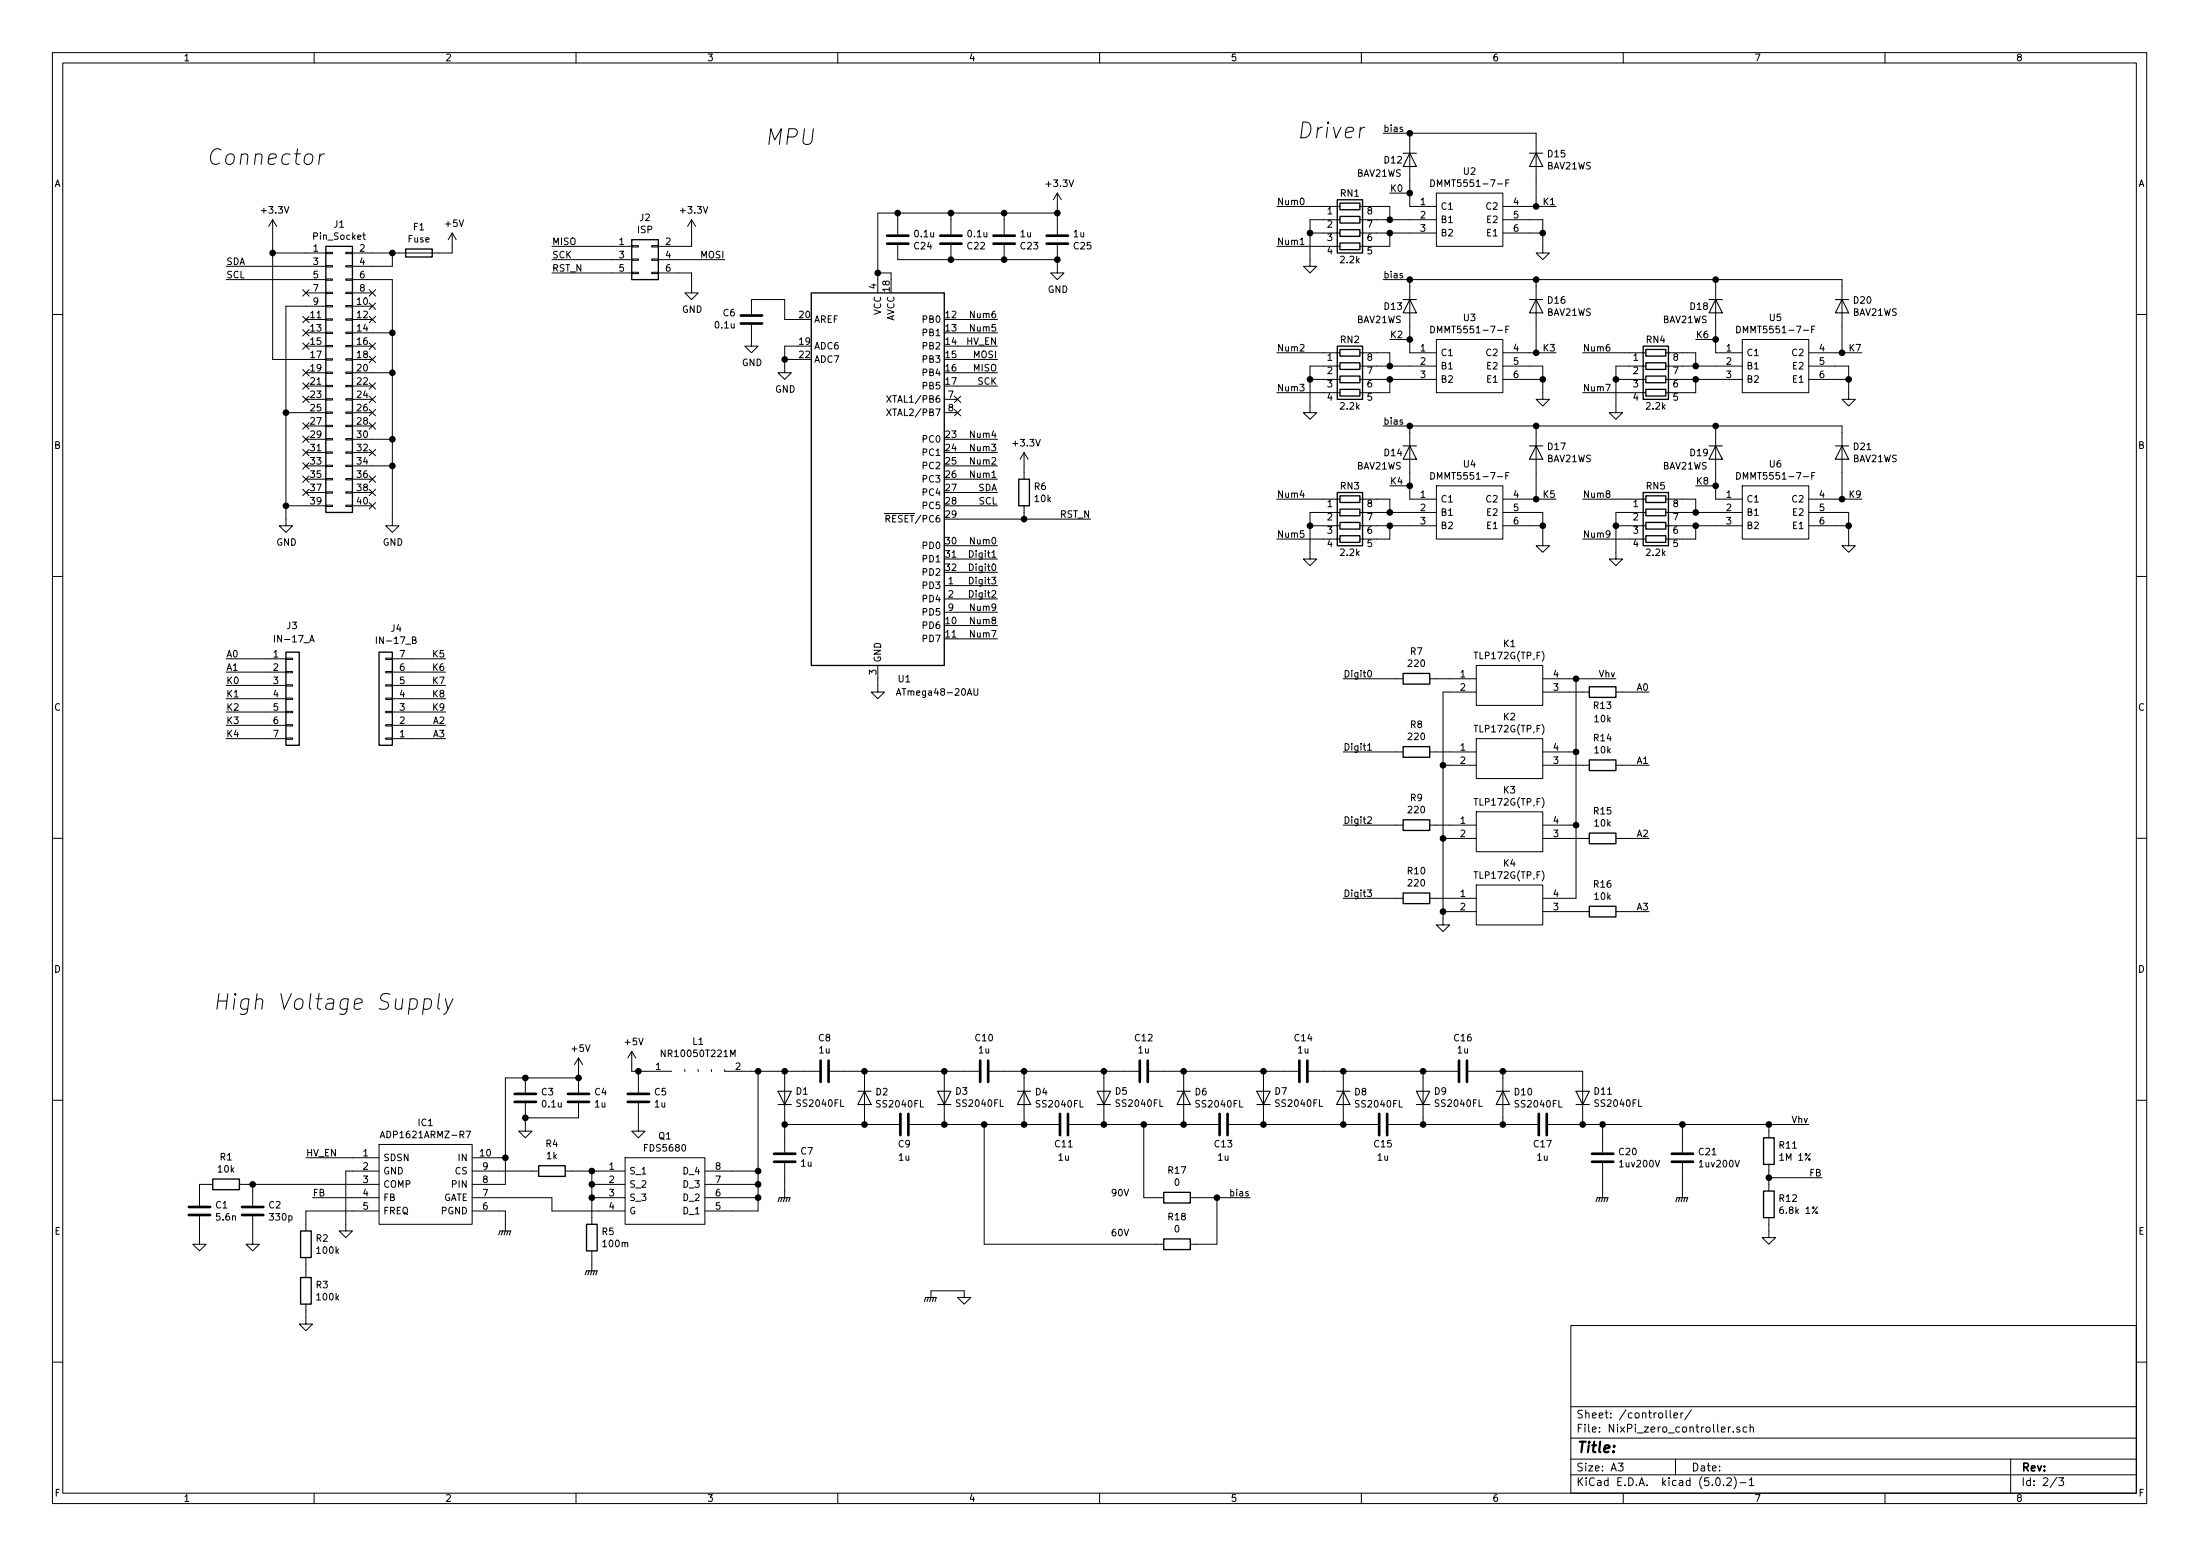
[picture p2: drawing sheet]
<svg xmlns="http://www.w3.org/2000/svg" width="420mm" height="297mm" viewBox="0 0 420 297" stroke-linecap="round" stroke-linejoin="round" font-family="sans-serif">
<g fill="none" stroke="#000" stroke-width=".19">
<path d="M10 10h400v277h-400zM12 12h396v273.1h-396zM60 10v2M110 10v2M160 10v2M210 10v2M260 10v2M310 10v2M360 10v2M61.1 29.4l-.2 2M62 29.4a.89 .89 0 0 0-1 .6M201.9 36.9l-.7 1.2"/>
<path d="M201.9 36.9v7.8M201.9 36.9l.8 1.2M243.8 39.4h12.1M259.7 39.4h5.7v2.5M264.2 25.4h29.2v14M265.4 36.9h3.8M269.2 25.4v14h5.1M273.3 34.3a.64 .64 0 0 1 .7 .7 .64 .64 0 0 1-.7 .6zM274.3 36.9h12.7v10.1h-12.7zM287 39.4h10.2M287.6 34.9h.4M288.2 34.3h-.6v1.3"/>
<path d="M43.2 50.8h19M43.2 53.4h19M52.1 48.3h10.1M52.1 41.9v26.7h10.1M52.1 41.9l-.8 1.3M52.1 41.9l.7 1.3M57.8 55.3l1.2 1.2M58.4 55.9h3.8M59 55.3l-1.2 1.2M62.2 58.3h1.3v.3h-1.3zM62.2 55.8h1.3v.2h-1.3zM62.2 53.2h1.3v.3h-1.3z"/>
<path d="M62.2 50.7h1.3v.3h-1.3zM62.2 48.2h1.3v.2h-1.3zM62.2 58.5h-7.6v41.9h1.3l-1.3 1.2-1.3-1.2h1.3M66 58.3h1.3v.3h-1.3zM66 55.8h1.3v.2h-1.3zM66 53.2h1.3v.3h-1.3zM66 50.7h1.3v.3h-1.3zM66 48.2h1.3v.2h-1.3zM67.3 53.4h7.6v47h1.3l-1.3 1.2-1.2-1.2h1.2M67.3 58.5h3.8M67.3 55.9h3.8M69.3 44.9h.5"/>
<path d="M69.5 44.4v1.1l.3 .2M70.5 57.8l1.2 1.3M70.5 55.3l1.2 1.2M71.7 57.8l-1.2 1.3M71.7 55.3l-1.2 1.2M74.9 48.3v2.5h-7.6M86.4 44.5v3.8h-19.1M86.4 44.5l-.8 1.3M86.4 44.5l.7 1.3M105.4 52.1h15.2M105.4 47h15.2M105.4 49.6h15.2"/>
<path d="M120.6 52h1.3v.2h-1.3zM120.6 49.4h1.3v.3h-1.3zM120.6 46.9h1.3v.3h-1.3zM124.5 52h1.2v.2h-1.2zM124.5 49.4h1.2v.3h-1.2zM124.5 46.9h1.2v.3h-1.2zM125.7 52.1h6.4v3.8h1.2l-1.2 1.3-1.3-1.3h1.3M125.7 49.6h12.7M132.1 41.9v5.1h-6.4M132.1 41.9l-.8 1.3M132.1 41.9l.7 1.3M143.5 60v-2.8h6.4v3.8h2.5"/>
<path d="M167.6 52.1h2.6v1.3M171.4 46.8v2.8h30.5M171.4 40.7v4M181.6 40.7v4M181.6 46.8v2.8M191.8 40.7v4M191.8 46.8v2.8M201.9 46.8v5.3h1.3l-1.3 1.3-1.2-1.3h1.2M201.9 40.7h-34.3v15.2M243.8 47h12.1M248.3 46.7h.7M250.2 44.5h5.7"/>
<path d="M255.9 41.9h-5.7v8.9h1.3l-1.3 1.3-1.3-1.3h1.3M259.7 41.9h14.6M259.7 44.5h14.6M264.2 53.4h87.6v13.9M265.4 44.5v2.5h-5.7M269.2 53.4v13.9h5.1M287 41.9h7.6v6.4h1.3l-1.3 1.3-1.2-1.3h1.2M287 44.5h7.6M293.4 53.4v13.9M327.7 53.4v13.9h5M10 60h2M54.6 78.8h7.6"/>
<path d="M57.8 60.4l1.2 1.2M57.8 62.9l1.2 1.2M57.8 65.5l1.2 1.2M57.8 70.5l1.2 1.3M57.8 73.1l1.2 1.2M57.8 75.6l1.2 1.2M58.4 61h3.8M58.4 63.5h3.8M58.4 66.1h3.8M58.4 71.2h3.8M58.4 73.7h3.8M58.4 76.2h3.8"/>
<path d="M59 60.4l-1.2 1.2M59 62.9l-1.2 1.2M59 65.5l-1.2 1.2M59 70.5l-1.2 1.3M59 73.1l-1.2 1.2M59 75.6l-1.2 1.2M62.2 78.6h1.3v.3h-1.3zM62.2 76.1h1.3v.3h-1.3zM62.2 73.6h1.3v.2h-1.3zM62.2 71h1.3v.3h-1.3zM62.2 68.5h1.3v.2h-1.3zM62.2 65.9h1.3v.3h-1.3z"/>
<path d="M62.2 63.4h1.3v.3h-1.3zM62.2 60.9h1.3v.2h-1.3zM66 78.6h1.3v.3h-1.3zM66 76.1h1.3v.3h-1.3zM66 73.6h1.3v.2h-1.3zM66 71h1.3v.3h-1.3zM66 68.5h1.3v.2h-1.3zM66 65.9h1.3v.3h-1.3zM66 63.4h1.3v.3h-1.3zM66 60.9h1.3v.2h-1.3zM67.3 61h3.8M67.3 63.5h7.6"/>
<path d="M67.3 66.1h3.8M67.3 68.6h3.8M67.3 71.2h7.6M67.3 73.7h3.8M67.3 76.2h3.8M67.3 78.8h3.8M70.5 73.1l1.2 1.2M70.5 78.2l1.2 1.2M70.5 75.6l1.2 1.2M70.5 68l1.2 1.2M70.5 65.5l1.2 1.2M70.5 60.4l1.2 1.2"/>
<path d="M71.7 60.4l-1.2 1.2M71.7 73.1l-1.2 1.2M71.7 75.6l-1.2 1.2M71.7 78.2l-1.2 1.2M71.7 68l-1.2 1.2M71.7 65.5l-1.2 1.2M143.5 62v4.1h1.3l-1.3 1.2-1.3-1.2h1.3M149.9 68.6h2.5M152.4 66.1h-2.5v5.1h1.2l-1.2 1.2-1.3-1.2h1.3M169.3 75.5l.9 1.3M169.3 78.1l.9 1.2M170.2 75.5l-.9 1.3"/>
<path d="M170.2 78.1l-.9 1.2M180.3 76.2h2.6M180.3 78.8h2.6M182.3 75.6l1.2 1.2M182.3 78.2l1.2 1.2M182.9 61h7.6M182.9 63.5h7.6M182.9 66.1h7.6M182.9 68.6h7.6M182.9 71.2h7.6M182.9 73.7h7.6M183.5 75.6l-1.2 1.2"/>
<path d="M183.5 78.2l-1.2 1.2M243.8 67.3h12.1M243.8 75h12.1M250.2 72.4h5.7M255.9 69.9h-5.7v8.9h1.3l-1.3 1.2-1.3-1.2h1.3M259.7 67.3h5.7v2.6M259.7 69.9h14.6M259.7 72.4h14.6M265.4 72.4v2.6h-5.7M265.4 64.8h3.8M273.3 62.3a.64 .64 0 0 1 .7 .6 .64 .64 0 0 1-.7 .6zM274.3 64.8h12.7v10.2h-12.7z"/>
<path d="M287 69.9h7.6v6.3h1.3l-1.3 1.3-1.2-1.3h1.2M287 67.3h10.2M287 72.4h7.6M287.6 62.9h.4M288.2 62.3h-.6v1.2M302.3 67.3h12M302.3 75h12M308.6 72.4h5.7M314.3 69.9h-5.7v8.9h1.3l-1.3 1.2-1.3-1.2h1.3M318.1 67.3h5.7v2.6M318.1 69.9h14.6M318.1 72.4h14.6"/>
<path d="M323.8 72.4v2.6h-5.7M323.8 64.8h3.9M331.7 62.3a.64 .64 0 0 1 .7 .6 .64 .64 0 0 1-.7 .6zM332.7 64.8h12.7v10.2h-12.7zM345.4 69.9h7.7v6.3h1.2l-1.2 1.3-1.3-1.3h1.3M345.4 67.3h10.2M345.4 72.4h7.7M346 62.9h.4M346.6 62.3h-.6v1.2M408 60h2M54.6 96.6h7.6M57.8 80.7l1.2 1.2"/>
<path d="M57.8 83.2l1.2 1.3M57.8 85.8l1.2 1.2M57.8 88.3l1.2 1.2M57.8 90.9l1.2 1.2M57.8 93.4l1.2 1.2M58.4 81.3h3.8M58.4 83.9h3.8M58.4 86.4h3.8M58.4 88.9h3.8M58.4 91.5h3.8M58.4 94h3.8M59 80.7l-1.2 1.2"/>
<path d="M59 83.2l-1.2 1.3M59 85.8l-1.2 1.2M59 88.3l-1.2 1.2M59 90.9l-1.2 1.2M59 93.4l-1.2 1.2M62.2 96.4h1.3v.3h-1.3zM62.2 93.9h1.3v.2h-1.3zM62.2 91.3h1.3v.3h-1.3zM62.2 88.8h1.3v.3h-1.3zM62.2 86.3h1.3v.2h-1.3zM62.2 83.7h1.3v.3h-1.3zM62.2 81.2h1.3v.2h-1.3z"/>
<path d="M66 96.4h1.3v.3h-1.3zM66 93.9h1.3v.2h-1.3zM66 91.3h1.3v.3h-1.3zM66 88.8h1.3v.3h-1.3zM66 86.3h1.3v.2h-1.3zM66 83.7h1.3v.3h-1.3zM66 81.2h1.3v.2h-1.3zM67.3 81.3h3.8M67.3 83.9h7.6M67.3 86.4h3.8M67.3 88.9h7.6M67.3 91.5h3.8"/>
<path d="M67.3 94h3.8M67.3 96.6h3.8M70.5 95.9l1.2 1.3M70.5 93.4l1.2 1.2M70.5 90.9l1.2 1.2M70.5 85.8l1.2 1.2M70.5 80.7l1.2 1.2M71.7 95.9l-1.2 1.3M71.7 93.4l-1.2 1.2M71.7 90.9l-1.2 1.2M71.7 85.8l-1.2 1.2M71.7 80.7l-1.2 1.2"/>
<path d="M168.9 98h1.3M169.2 99h.6l.2-.2-.1-.3-.7-.1v1.3M169.5 99l.5 .7M182.9 83.9h7.6M182.9 86.4h7.6M182.9 88.9h7.6M182.9 91.5h7.6M182.9 94h7.6M182.9 96.6h7.6M182.9 99.1h25.4M195.6 86.4v5.1M195.6 96.6v2.5"/>
<path d="M195.6 86.4l-.8 1.3M195.6 86.4l.7 1.3M243.8 95.3h12.1M255.9 97.8h-5.7v8.9h1.3l-1.3 1.3-1.3-1.3h1.3M259.7 95.3h5.7v2.5M259.7 97.8h14.6M264.2 81.3h87.6v14M265.4 92.7h3.8M269.2 81.3v14h5.1M273.3 90.2a.64 .64 0 0 1 .7 .6 .64 .64 0 0 1-.7 .7zM274.3 92.7h12.7v10.2h-12.7zM287 97.8h7.6v6.4h1.3l-1.3 1.2-1.2-1.2h1.2"/>
<path d="M287 95.3h10.2M287.6 90.8h.4M288.2 90.2h-.6v1.3M293.4 81.3v14M302.3 95.3h12M314.3 97.8h-5.7v8.9h1.3l-1.3 1.3-1.3-1.3h1.3M318.1 95.3h5.7v2.5M318.1 97.8h14.6M323.8 92.7h3.9M327.7 81.3v14h5M331.7 90.2a.64 .64 0 0 1 .7 .6 .64 .64 0 0 1-.7 .7zM332.7 92.7h12.7v10.2h-12.7z"/>
<path d="M345.4 97.8h7.7v6.4h1.2l-1.2 1.2-1.3-1.2h1.3M345.4 95.3h10.2M346 90.8h.4M346.6 90.2h-.6v1.3M10 110h2M180.3 111.8h10.2M180.3 114.3h10.2M180.3 116.9h10.2M182.9 104.2h7.6M182.9 106.7h7.6M182.9 109.3h7.6M182.9 119.4h7.6"/>
<path d="M243.8 102.9h12.1M250.2 100.4h5.7M259.7 100.4h14.6M265.4 100.4v2.5h-5.7M287 100.4h7.6M302.3 102.9h12M308.6 100.4h5.7M318.1 100.4h14.6M323.8 100.4v2.5h-5.7M345.4 100.4h7.7M408 110h2M43.2 125.8h11.4"/>
<path d="M43.2 128.3h11.4M43.2 130.8h11.4M43.2 133.4h11.4M43.2 135.9h11.4M43.2 138.5h11.4M54.6 138.3h1.3v.3h-1.3zM54.6 135.8h1.3v.3h-1.3zM54.6 133.3h1.3v.2h-1.3zM54.6 130.7h1.3v.3h-1.3zM54.6 128.2h1.3v.2h-1.3zM54.6 125.6h1.3v.3h-1.3zM59.2 122.6l.4-1.3 .4 1.3"/>
<path d="M71.9 121.6v1.2M73.7 125.6h1.2v.3h-1.2zM73.7 128.2h1.2v.2h-1.2zM73.7 130.7h1.2v.3h-1.2zM73.7 133.3h1.2v.2h-1.2zM73.7 135.8h1.2v.3h-1.2zM73.7 138.3h1.2v.3h-1.2zM74.9 125.8h10.2M74.9 128.3h10.2M74.9 130.8h10.2M74.9 133.4h10.2M74.9 135.9h10.2"/>
<path d="M74.9 138.5h10.2M78.8 122.2l.5-.1 .1-.4-.6-.1v1.2h.4l.3-.2v-.2l-.3-.2M167.6 127v5.1h1.3l-1.3 1.3-1.2-1.3h1.2M171.2 132.7l.4-1.2 .4 1.2M171.3 132.4h.6M182.9 122h7.6M186 131.5v1l.3 .2h.3l.1-.2v-1M256.5 129.6h11.5M261.3 128.1l.2-.1a.67 .67 0 0 1 .4 .6 .67 .67 0 0 1-.4 .6l-.3-.4zM273 129.6h8.9M281.9 127h12.7v7.7h-12.7zM281.9 132.1h-6.3v44.5h1.3l-1.3 1.2-1.3-1.2h1.3"/>
<path d="M294.6 129.6h14M294.6 132.1h8.9M301 129.6v41.9h-6.4M308.6 132.1h6.4M43.2 141h11.4M54.6 140.9h1.3v.2h-1.3zM73.7 140.9h1.2v.2h-1.2zM74.9 141h10.2M256.5 143.5h11.5M256.5 157.5h11.5M261.2 142.3l.4-.4v1.3M261.2 156l.5-.1 .2 .4-.8 .9h.8"/>
<path d="M261.2 143.2h.7M273 143.5h8.9M273 157.5h8.9M275.6 146.1h6.3M281.9 141h12.7v7.6h-12.7zM281.9 155h12.7v7.6h-12.7zM294.6 143.5h6.4M294.6 146.1h8.9M294.6 157.5h6.4M308.6 146.1h6.4M10 160h2M256.5 171.5h11.5"/>
<path d="M261.1 169.9h.8l-.4 .5 .4 .1v.5l-.2 .2-.6-.2M273 171.5h8.9M275.6 160.1h6.3M275.6 174h6.3M281.9 168.9h12.7v7.7h-12.7zM294.6 160.1h8.9M294.6 174h8.9M308.6 160.1h6.4M308.6 174h6.4M408 160h2M81.1 190.8l.3-.1h.5l.3 .1 .2 .4-.1 .9a.99 .99 0 0 1-1.2 .6l-.3-.2M81.1 190.7l-.4 3"/>
<path d="M83.9 189.7l-.3 2.5 .1 .3 .3 .2M85.1 190.7l.4 2M86.5 190.7l-1.3 2.7-.5 .3M10 210h2M72.4 218.5h17.8v15.2h-17.8zM72.6 217.2l.5-1.3 .4 1.3M72.7 216.9h.7M89 215.9h.9l-.6 1.3M100.3 210.6v5.3h1.3l-1.3 1.3-1.2-1.3h1.2M100.3 205.8v2.8M110.5 205.8h-14v20.3h-6.3M110.5 202l-.8 1.2"/>
<path d="M110.5 202v6.6M110.5 210.6v2.8h-10.2M110.5 202l.8 1.2M120.6 200.7v3.8h7.7M120.6 200.7l-.7 1.3M120.6 200.7l.8 1.3M121.9 210.6v5.3h1.3l-1.3 1.3-1.3-1.3h1.3M121.9 204.5v4.1M127 200.4v1.3l-.7-1.3v1.3M130.8 204.2v.4M133.3 204.2v.4M135.8 204.2l.1 .4"/>
<path d="M138.4 204.2v.4M138.4 204.5h18.1M139.5 201.7v-1.3l.5 1 .4-1v1.3M144.8 204.5v26.7h-10.2M149.9 204.5v15.5M149.9 214.7h21.8M158.5 204.5h28.4M165.1 204.5v10.2M173.7 214.7h28.5M180.3 204.5v10.2M188 214.7v22.8h34.2M189 204.5h28.4"/>
<path d="M195.6 204.5v10.2M204.2 214.7h28.5M210.8 204.5v10.2M218.4 214.7v13.9h3.8M219.5 204.5h28.4M226.1 204.5v10.2M234.7 214.7h28.4M241.3 204.5v10.2M249.9 204.5h28.5M256.5 204.5v10.2M265.2 214.7h28.4M271.8 204.5v10.2"/>
<path d="M280.4 204.5h21.9v10.2M287 204.5v10.2M295.7 214.7h49.7M306.1 214.7v5.3M321.3 214.7v5.3M337.8 214.7v2.5M408 210h2M38.1 232.2v5.3h1.3l-1.3 1.3-1.3-1.3h1.3M40.6 226.1h-2.5v4.1M45.7 226.1h26.7M48.3 232.2v5.3h1.2l-1.2 1.3-1.3-1.3h1.3M48.3 226.1v4.1"/>
<path d="M58.4 221h14M59.7 228.6h12.7M72.4 223.6h-6.4v11.4h1.3l-1.3 1.3-1.2-1.3h1.2M72.4 231.2h-14v3.8M90.2 221h6.3M90.2 223.6h12.7M90.2 228.6h15.2v2.6h14M90.2 231.2h6.3v3.8M107.9 223.6h11.5M113 226.1h6.4M113 228.6h6.4M113 223.6v10.1"/>
<path d="M113 238.8v3.8M119.4 221h15.2v12.7h-15.2zM134.6 223.6h10.2M134.6 226.1h10.2M134.6 228.6h10.2M149.9 222v6.6M227.3 228.6h11.5M232.4 228.6v8.9h-5.1M306.1 222v6.6M321.3 222v6.6M337.8 232.4v3.9h1.3l-1.3 1.2-1.3-1.2h1.3M337.8 222.3v5.1"/>
<path d="M337.8 224.8h10.2M58.4 249v3.8h1.3l-1.3 1.2-1.3-1.2h1.3M58.4 240.1v3.8M177.8 247.7v-1.3h6.3v1.3h1.3l-1.3 1.3-1.2-1.3h1.2M300 253h108v32.1h-108zM10 260h2M300 278.5h108M300 274.5h108M300 268.5h108M309 279.3h1l-.5 .6 .4 .1v.7l-.2 .1-.7-.1M318.2 269.2v1.3l.2 .2M319 269.2v1.3l.2 .2"/>
<path d="M319.7 270.2l.7-.1-.1-.3-.4-.1-.2 .2 .1 .7h.5M320 278.5v3M321 269.7v1M321.5 269.7l-.5 .3M323 269.1l-1.3 2M330.1 272.4v1M330.5 272.4l-.4 .3M331 273.3v.1M332.2 272.5l-.3-.1-.2 .2v.2l.5 .2v.3h-.5M333.6 272.5l-.4-.1-.3 .3v.6l.3 .1 .4-.1M334.2 272.5l.2-.1 .4 .1 .1 .9M334.2 271.9v1.5"/>
<path d="M384 278.5v6.6M408 260h2M60 285.1v1.9M110 285.1v1.9M160 285.1v1.9M210 285.1v1.9M260 285.1v1.9M300 281.5h108M310 285.1v1.9M327.8 282.3l.2-.2a.86 .86 0 0 1 .2 1.5 .79 .79 0 0 1-.4-1.3zM329.2 283.5v.1M329.8 282.3l.6-.2 .2 .2 .1 .2-1 1.1h1"/>
<path d="M331.2 281.9a1.71 1.71 0 0 1 0 2.3M332.3 283h1.2M334.1 282.5l.4-.4v1.5M334.1 283.6h.8M360 285.1v1.9M392.8 282l-1.3 2M393.2 282.1h.9l-.5 .6 .4 .1v.7l-.2 .1-.6-.1"/>
</g>
<g fill="none" stroke="#000" stroke-width=".25">
<path d="M255.4 38.1h4.8v10.2h-4.8zM255.9 38.8h3.8v1.2h-3.8zM62.2 47h5.1v50.8h-5.1zM77.5 47.5h5v1.6h-5zM120.6 45.8h5.1v7.6h-5.1zM154.9 55.9h25.4v71.1h-25.4zM255.9 41.3h3.8v1.3h-3.8zM255.9 43.9h3.8v1.2h-3.8zM255.9 46.4h3.8v1.3h-3.8zM255.4 66.1h4.8v10.1h-4.8zM255.9 66.7h3.8v1.3h-3.8zM255.9 69.3h3.8v1.2h-3.8z"/>
<path d="M255.9 71.8h3.8v1.3h-3.8zM255.9 74.3h3.8v1.3h-3.8zM313.8 66.1h4.8v10.1h-4.8zM314.3 66.7h3.8v1.3h-3.8zM314.3 69.3h3.8v1.2h-3.8zM314.3 71.8h3.8v1.3h-3.8zM314.3 74.3h3.8v1.3h-3.8zM194.6 91.5h2v5.1h-2zM255.4 94h4.8v10.2h-4.8zM255.9 94.7h3.8v1.2h-3.8zM255.9 97.2h3.8v1.3h-3.8zM255.9 99.7h3.8v1.3h-3.8z"/>
<path d="M313.8 94h4.8v10.2h-4.8zM314.3 94.7h3.8v1.2h-3.8zM314.3 97.2h3.8v1.3h-3.8zM314.3 99.7h3.8v1.3h-3.8zM255.9 102.3h3.8v1.2h-3.8zM314.3 102.3h3.8v1.2h-3.8zM54.6 124.5h2.5v17.8h-2.5zM72.4 124.5h2.5v17.8h-2.5zM268 128.6h5v2h-5zM303.5 131.1h5.1v2h-5.1zM268 142.5h5v2.1h-5zM268 156.5h5v2h-5z"/>
<path d="M303.5 145.1h5.1v2h-5.1zM303.5 159h5.1v2.1h-5.1zM268 170.5h5v2h-5zM303.5 173h5.1v2h-5.1zM336.8 217.2h2v5.1h-2zM40.6 225.1h5.1v2h-5.1zM57.4 235h2v5.1h-2zM102.9 222.5h5v2.1h-5zM112 233.7h2v5.1h-2zM222.2 227.6h5.1v2.1h-5.1zM222.2 236.5h5.1v2h-5.1zM336.8 227.4h2v5h-2z"/>
<path d="M57.4 243.9h2v5.1h-2z"/>
</g>
<g fill="#000" stroke="#000" stroke-width=".25">
<circle cx="269.2" cy="25.4" r=".51"/>
<circle cx="269.2" cy="36.9" r=".51"/>
<circle cx="293.4" cy="39.4" r=".51"/>
<circle cx="52.1" cy="48.3" r=".51"/>
<circle cx="74.9" cy="48.3" r=".51"/>
<circle cx="167.6" cy="52.1" r=".51"/>
<circle cx="171.4" cy="40.7" r=".51"/>
<circle cx="181.6" cy="40.7" r=".51"/>
<circle cx="181.6" cy="49.6" r=".51"/>
<circle cx="191.8" cy="40.7" r=".51"/>
<circle cx="191.8" cy="49.6" r=".51"/>
<circle cx="201.9" cy="40.7" r=".51"/>
<circle cx="201.9" cy="49.6" r=".51"/>
<circle cx="250.2" cy="44.5" r=".51"/>
<circle cx="265.4" cy="41.9" r=".51"/>
<circle cx="265.4" cy="44.5" r=".51"/>
<circle cx="269.2" cy="53.4" r=".51"/>
<circle cx="293.4" cy="53.4" r=".51"/>
<circle cx="294.6" cy="44.5" r=".51"/>
<circle cx="327.7" cy="53.4" r=".51"/>
<circle cx="54.6" cy="78.8" r=".51"/>
<circle cx="74.9" cy="63.5" r=".51"/>
<circle cx="74.9" cy="71.2" r=".51"/>
<circle cx="149.9" cy="68.6" r=".51"/>
<circle cx="250.2" cy="72.4" r=".51"/>
<circle cx="265.4" cy="72.4" r=".51"/>
<circle cx="265.4" cy="69.9" r=".51"/>
<circle cx="269.2" cy="64.8" r=".51"/>
<circle cx="293.4" cy="67.3" r=".51"/>
<circle cx="294.6" cy="72.4" r=".51"/>
<circle cx="308.6" cy="72.4" r=".51"/>
<circle cx="323.8" cy="72.4" r=".51"/>
<circle cx="323.8" cy="69.9" r=".51"/>
<circle cx="327.7" cy="64.8" r=".51"/>
<circle cx="351.8" cy="67.3" r=".51"/>
<circle cx="353.1" cy="72.4" r=".51"/>
<circle cx="54.6" cy="96.6" r=".51"/>
<circle cx="74.9" cy="88.9" r=".51"/>
<circle cx="74.9" cy="83.9" r=".51"/>
<circle cx="195.6" cy="99.1" r=".51"/>
<circle cx="265.4" cy="97.8" r=".51"/>
<circle cx="269.2" cy="81.3" r=".51"/>
<circle cx="269.2" cy="92.7" r=".51"/>
<circle cx="293.4" cy="81.3" r=".51"/>
<circle cx="293.4" cy="95.3" r=".51"/>
<circle cx="323.8" cy="97.8" r=".51"/>
<circle cx="327.7" cy="92.7" r=".51"/>
<circle cx="327.7" cy="81.3" r=".51"/>
<circle cx="351.8" cy="95.3" r=".51"/>
<circle cx="250.2" cy="100.4" r=".51"/>
<circle cx="265.4" cy="100.4" r=".51"/>
<circle cx="294.6" cy="100.4" r=".51"/>
<circle cx="308.6" cy="100.4" r=".51"/>
<circle cx="323.8" cy="100.4" r=".51"/>
<circle cx="353.1" cy="100.4" r=".51"/>
<circle cx="301" cy="129.6" r=".51"/>
<circle cx="275.6" cy="146.1" r=".51"/>
<circle cx="301" cy="157.5" r=".51"/>
<circle cx="301" cy="143.5" r=".51"/>
<circle cx="275.6" cy="160.1" r=".51"/>
<circle cx="275.6" cy="174" r=".51"/>
<circle cx="100.3" cy="205.8" r=".51"/>
<circle cx="100.3" cy="213.4" r=".51"/>
<circle cx="110.5" cy="205.8" r=".51"/>
<circle cx="121.9" cy="204.5" r=".51"/>
<circle cx="144.8" cy="204.5" r=".51"/>
<circle cx="149.9" cy="204.5" r=".51"/>
<circle cx="149.9" cy="214.7" r=".51"/>
<circle cx="165.1" cy="204.5" r=".51"/>
<circle cx="165.1" cy="214.7" r=".51"/>
<circle cx="180.3" cy="204.5" r=".51"/>
<circle cx="180.3" cy="214.7" r=".51"/>
<circle cx="188" cy="214.7" r=".51"/>
<circle cx="195.6" cy="204.5" r=".51"/>
<circle cx="195.6" cy="214.7" r=".51"/>
<circle cx="210.8" cy="204.5" r=".51"/>
<circle cx="210.8" cy="214.7" r=".51"/>
<circle cx="218.4" cy="214.7" r=".51"/>
<circle cx="226.1" cy="204.5" r=".51"/>
<circle cx="226.1" cy="214.7" r=".51"/>
<circle cx="241.3" cy="204.5" r=".51"/>
<circle cx="241.3" cy="214.7" r=".51"/>
<circle cx="256.5" cy="204.5" r=".51"/>
<circle cx="256.5" cy="214.7" r=".51"/>
<circle cx="271.8" cy="204.5" r=".51"/>
<circle cx="271.8" cy="214.7" r=".51"/>
<circle cx="287" cy="204.5" r=".51"/>
<circle cx="287" cy="214.7" r=".51"/>
<circle cx="302.3" cy="214.7" r=".51"/>
<circle cx="306.1" cy="214.7" r=".51"/>
<circle cx="321.3" cy="214.7" r=".51"/>
<circle cx="337.8" cy="214.7" r=".51"/>
<circle cx="48.3" cy="226.1" r=".51"/>
<circle cx="96.5" cy="221" r=".51"/>
<circle cx="113" cy="223.6" r=".51"/>
<circle cx="113" cy="226.1" r=".51"/>
<circle cx="113" cy="228.6" r=".51"/>
<circle cx="144.8" cy="226.1" r=".51"/>
<circle cx="144.8" cy="228.6" r=".51"/>
<circle cx="144.8" cy="223.6" r=".51"/>
<circle cx="232.4" cy="228.6" r=".51"/>
<circle cx="337.8" cy="224.8" r=".51"/>
</g>
<g fill="none" stroke="#000" stroke-width=".2">
<path d="M268 29.2h2.5M269.2 29.2l1.3 2.6h-2.5zM292.1 29.2h2.5M293.4 29.2l1.2 2.6h-2.5zM268 57.2h2.5M269.2 57.2l1.3 2.5h-2.5zM292.1 57.2h2.5M293.4 57.2l1.2 2.5h-2.5zM326.4 57.2h2.5M327.7 57.2l1.2 2.5h-2.5zM350.5 57.2h2.6M351.8 57.2l1.3 2.5h-2.6z"/>
<path d="M268 85.1h2.5M269.2 85.1l1.3 2.6h-2.5zM292.1 85.1h2.5M293.4 85.1l1.2 2.6h-2.5zM326.4 85.1h2.5M327.7 85.1l1.2 2.6h-2.5zM350.5 85.1h2.6M351.8 85.1l1.3 2.6h-2.6zM148.6 208.3h2.5l-1.2 2.6zM148.6 210.9h2.5M163.8 208.3h2.6M165.1 208.3l1.3 2.6h-2.6z"/>
<path d="M179.1 208.3h2.5l-1.3 2.6zM179.1 210.9h2.5M194.3 208.3h2.5M195.6 208.3l1.2 2.6h-2.5zM209.5 208.3h2.6l-1.3 2.6zM209.5 210.9h2.6M224.8 208.3h2.5M226.1 208.3l1.2 2.6h-2.5zM240 208.3h2.6l-1.3 2.6zM240 210.9h2.6M255.3 208.3h2.5M256.5 208.3l1.3 2.6h-2.5z"/>
<path d="M270.5 208.3h2.5l-1.2 2.6zM270.5 210.9h2.5M285.7 208.3h2.6M287 208.3l1.3 2.6h-2.6zM301 208.3h2.5l-1.2 2.6zM301 210.9h2.5M95.2 235.7l.3-.7h2l-.2 .7M96 235l-.2 .7M96.5 235l-.2 .7M97 235l-.2 .7M148.6 229.4l.2-.8h2.1l-.3 .8M149.4 228.6l-.3 .8"/>
<path d="M149.9 228.6l-.3 .8M150.4 228.6l-.3 .8M304.8 229.4l.3-.8h2l-.3 .8M305.6 228.6l-.3 .8M306.1 228.6l-.3 .8M306.6 228.6l-.3 .8M320 229.4l.3-.8h2l-.2 .8M320.8 228.6l-.3 .8M321.3 228.6l-.2 .8M321.8 228.6l-.2 .8M111.8 243.4l.2-.8h2l-.2 .8M112.5 242.6l-.2 .8"/>
<path d="M113 242.6l-.2 .8M113.5 242.6l-.2 .8M176.5 248.4l.3-.7h2l-.2 .7M177.3 247.7l-.3 .7M177.8 247.7l-.3 .7M178.3 247.7l-.2 .7"/>
</g>
<g fill="none" stroke="#000" stroke-width=".51">
<path d="M169.4 46.5h4.1M169.4 45h4.1M179.6 46.5h4M179.6 45h4M189.7 46.5h4.1M189.7 45h4.1M199.9 46.5h4.1M199.9 45h4.1M141.5 60.2h4M141.5 61.8h4M98.3 210.3h4.1M98.3 208.8h4.1"/>
<path d="M108.5 210.3h4M108.5 208.8h4M119.9 210.3h4.1M119.9 208.8h4.1M156.7 202.5v4M158.2 202.5v4M172 212.6v4.1M173.5 212.6v4.1M187.2 202.5v4M188.7 202.5v4M202.4 212.6v4.1M204 212.6v4.1"/>
<path d="M217.7 202.5v4M219.2 202.5v4M232.9 212.6v4.1M234.4 212.6v4.1M248.2 202.5v4M249.7 202.5v4M263.4 212.6v4.1M264.9 212.6v4.1M278.6 202.5v4M280.2 202.5v4M293.9 212.6v4.1M295.4 212.6v4.1"/>
<path d="M36.1 231.9h4M36.1 230.4h4M46.2 231.9h4.1M46.2 230.4h4.1M147.8 220.3h4.1M147.8 221.8h4.1M304 220.3h4.1M304 221.8h4.1M319.3 220.3h4M319.3 221.8h4"/>
</g>
<g font-size="4.2">
<text x="146" y="27.7">MPU</text>
<text x="247.6" y="26.5">Driver</text>
<text x="39.4" y="31.5">Connector</text>
<text x="40.6" y="192.8">High Voltage Supply</text>
</g>
<text font-size="2.8" x="301" y="277.3">Title:</text>
<g font-size="2.1">
<text x="301" y="273.5">File: NixPi_zero_controller.sch</text>
<text x="301" y="270.8">Sheet: /controller/</text>
<text x="301" y="280.9">Size: A3</text>
<text x="323" y="280.9">Date:</text>
<text x="386" y="280.9">Rev:</text>
<text x="301" y="283.7">KiCad E.D.A. kicad (5.0.2)-1</text>
<text x="386" y="283.7">Id: 2/3</text>
</g>
<g font-size="1.8">
<text x="35" y="11.7">1</text>
<text x="85" y="11.7">2</text>
<text x="135" y="11.7">3</text>
<text x="185" y="11.7">4</text>
<text x="235" y="11.7">5</text>
<text x="285" y="11.7">6</text>
<text x="335" y="11.7">7</text>
<text x="385" y="11.7">8</text>
<text x="264.2" y="25.2">bias</text>
<text x="10.4" y="35.7">A</text>
<text x="200" y="35.7">+3.3V</text>
<text x="259.2" y="33.7">BAV21WS</text>
<text x="264.4" y="31.2">D12</text>
<text x="274.4" y="35.7">DMMT5551-7-F</text>
<text x="279.6" y="33.4">U2</text>
<text x="295.5" y="32.3">BAV21WS</text>
<text x="295.7" y="30">D15</text>
<text x="408.4" y="35.7">A</text>
<text x="50.1" y="40.8">+3.3V</text>
<text x="130.1" y="40.8">+3.3V</text>
<text x="243.8" y="39.2">Num0</text>
<text x="253.5" y="40.9">1</text>
<text x="256.1" y="37.6">RN1</text>
<text x="261.1" y="40.9">8</text>
<text x="265.4" y="36.6">K0</text>
<text x="271.3" y="39.2">1</text>
<text x="271.3" y="41.7">2</text>
<text x="275.1" y="40">C1</text>
<text x="284" y="40">C2</text>
<text x="289.1" y="39.2">4</text>
<text x="289.1" y="41.7">5</text>
<text x="294.9" y="39.2">K1</text>
<text x="60" y="45.8">Pin_Socket</text>
<text x="63.8" y="43.5">J1</text>
<text x="78" y="46.3">Fuse</text>
<text x="79" y="44">F1</text>
<text x="85.1" y="43.3">+5V</text>
<text x="105.4" y="46.8">MISO</text>
<text x="118.3" y="46.8">1</text>
<text x="121.8" y="44.5">ISP</text>
<text x="122.2" y="42.2">J2</text>
<text x="127.2" y="46.8">2</text>
<text x="174.7" y="47.6">C24</text>
<text x="174.8" y="45.3">0.1u</text>
<text x="184.8" y="47.6">C22</text>
<text x="184.9" y="45.3">0.1u</text>
<text x="194.9" y="45.3">1u</text>
<text x="195" y="47.6">C23</text>
<text x="205.1" y="45.3">1u</text>
<text x="205.1" y="47.6">C25</text>
<text x="243.8" y="46.8">Num1</text>
<text x="253.5" y="43.5">2</text>
<text x="253.5" y="46">3</text>
<text x="261.1" y="46">6</text>
<text x="261.1" y="43.5">7</text>
<text x="271.3" y="44.2">3</text>
<text x="275.1" y="42.6">B1</text>
<text x="275.1" y="45.1">B2</text>
<text x="284.1" y="42.6">E2</text>
<text x="284.1" y="45.1">E1</text>
<text x="289.1" y="44.2">6</text>
<text x="43.2" y="50.6">SDA</text>
<text x="43.2" y="53.1">SCL</text>
<text x="59.8" y="48">1</text>
<text x="59.8" y="50.6">3</text>
<text x="59.8" y="53.1">5</text>
<text x="68.7" y="48">2</text>
<text x="68.7" y="50.6">4</text>
<text x="68.7" y="53.1">6</text>
<text x="105.4" y="49.3">SCK</text>
<text x="105.4" y="51.9">RST_N</text>
<text x="118.3" y="49.3">3</text>
<text x="118.3" y="51.9">5</text>
<text x="127.2" y="49.3">4</text>
<text x="127.2" y="51.9">6</text>
<text x="133.9" y="49.3">MOSI</text>
<text x="253.5" y="48.6">4</text>
<text x="256.1" y="50.3">2.2k</text>
<text x="261.1" y="48.6">5</text>
<text x="264.2" y="53.1">bias</text>
<text x="59.8" y="55.7">7</text>
<text x="59.8" y="58.2">9</text>
<text x="68.2" y="58.2">10</text>
<text x="68.7" y="55.7">8</text>
<text x="130.3" y="59.7">GND</text>
<text x="167.4" y="55.1" transform="rotate(-90 167.4 55.1)">4</text>
<text x="169.9" y="55.6" transform="rotate(-90 169.9 55.6)">18</text>
<text x="200.1" y="55.9">GND</text>
<text x="264.4" y="59.1">D13</text>
<text x="295.7" y="58">D16</text>
<text x="322.9" y="59.1">D18</text>
<text x="354.1" y="58">D20</text>
<text x="59.4" y="60.7">11</text>
<text x="59.4" y="63.3">13</text>
<text x="59.4" y="65.8">15</text>
<text x="68.2" y="60.7">12</text>
<text x="68.2" y="63.3">14</text>
<text x="68.2" y="65.8">16</text>
<text x="136.7" y="62.7">0.1u</text>
<text x="138.2" y="60.4">C6</text>
<text x="152.7" y="65.8">19</text>
<text x="152.7" y="60.7">20</text>
<text x="155.4" y="61.6">AREF</text>
<text x="168.3" y="60.2" transform="rotate(-90 168.3 60.2)">VCC</text>
<text x="170.8" y="61.4" transform="rotate(-90 170.8 61.4)">AVCC</text>
<text x="176.4" y="61.6">PB0</text>
<text x="176.4" y="64.2">PB1</text>
<text x="180.6" y="60.7">12</text>
<text x="180.6" y="63.3">13</text>
<text x="180.6" y="65.8">14</text>
<text x="184.6" y="65.8">HV_EN</text>
<text x="185.6" y="63.3">Num5</text>
<text x="185.6" y="60.7">Num6</text>
<text x="256.1" y="65.5">RN2</text>
<text x="259.2" y="61.7">BAV21WS</text>
<text x="265.4" y="64.6">K2</text>
<text x="274.4" y="63.6">DMMT5551-7-F</text>
<text x="279.6" y="61.3">U3</text>
<text x="295.5" y="60.3">BAV21WS</text>
<text x="314.5" y="65.5">RN4</text>
<text x="317.6" y="61.7">BAV21WS</text>
<text x="323.8" y="64.6">K6</text>
<text x="332.9" y="63.6">DMMT5551-7-F</text>
<text x="338" y="61.3">U5</text>
<text x="353.9" y="60.3">BAV21WS</text>
<text x="59.4" y="68.4">17</text>
<text x="59.4" y="70.9">19</text>
<text x="68.2" y="68.4">18</text>
<text x="68.2" y="70.9">20</text>
<text x="141.7" y="69.9">GND</text>
<text x="152.7" y="68.4">22</text>
<text x="155.4" y="66.7">ADC6</text>
<text x="155.4" y="69.3">ADC7</text>
<text x="176.4" y="66.7">PB2</text>
<text x="176.4" y="69.3">PB3</text>
<text x="176.4" y="71.8">PB4</text>
<text x="180.6" y="68.4">15</text>
<text x="180.6" y="70.9">16</text>
<text x="186" y="70.9">MISO</text>
<text x="186" y="68.4">MOSI</text>
<text x="243.8" y="67.1">Num2</text>
<text x="253.5" y="68.9">1</text>
<text x="253.5" y="71.4">2</text>
<text x="261.1" y="71.4">7</text>
<text x="261.1" y="68.9">8</text>
<text x="271.3" y="67.1">1</text>
<text x="271.3" y="69.6">2</text>
<text x="275.1" y="68">C1</text>
<text x="275.1" y="70.5">B1</text>
<text x="284" y="68">C2</text>
<text x="284.1" y="70.5">E2</text>
<text x="289.1" y="67.1">4</text>
<text x="289.1" y="69.6">5</text>
<text x="294.9" y="67.1">K3</text>
<text x="302.3" y="67.1">Num6</text>
<text x="311.9" y="68.9">1</text>
<text x="311.9" y="71.4">2</text>
<text x="319.6" y="71.4">7</text>
<text x="319.6" y="68.9">8</text>
<text x="329.7" y="67.1">1</text>
<text x="329.7" y="69.6">2</text>
<text x="333.5" y="68">C1</text>
<text x="333.5" y="70.5">B1</text>
<text x="342.4" y="68">C2</text>
<text x="342.5" y="70.5">E2</text>
<text x="347.5" y="67.1">4</text>
<text x="347.5" y="69.6">5</text>
<text x="353.3" y="67.1">K7</text>
<text x="59.4" y="73.4">21</text>
<text x="59.4" y="76">23</text>
<text x="68.2" y="73.4">22</text>
<text x="68.2" y="76">24</text>
<text x="148" y="75">GND</text>
<text x="170.3" y="76.9">XTAL1/PB6</text>
<text x="176.4" y="74.3">PB5</text>
<text x="180.6" y="73.4">17</text>
<text x="181.1" y="76">7</text>
<text x="186.8" y="73.4">SCK</text>
<text x="243.8" y="74.7">Num3</text>
<text x="253.5" y="74">3</text>
<text x="253.5" y="76.5">4</text>
<text x="261.1" y="76.5">5</text>
<text x="261.1" y="74">6</text>
<text x="271.3" y="72.2">3</text>
<text x="275.1" y="73.1">B2</text>
<text x="284.1" y="73.1">E1</text>
<text x="289.1" y="72.2">6</text>
<text x="302.3" y="74.7">Num7</text>
<text x="311.9" y="74">3</text>
<text x="311.9" y="76.5">4</text>
<text x="319.6" y="76.5">5</text>
<text x="319.6" y="74">6</text>
<text x="329.7" y="72.2">3</text>
<text x="333.5" y="73.1">B2</text>
<text x="342.5" y="73.1">E1</text>
<text x="347.5" y="72.2">6</text>
<text x="59.4" y="78.5">25</text>
<text x="59.4" y="81.1">27</text>
<text x="59.4" y="83.6">29</text>
<text x="68.2" y="78.5">26</text>
<text x="68.2" y="81.1">28</text>
<text x="68.2" y="83.6">30</text>
<text x="170.3" y="79.4">XTAL2/PB7</text>
<text x="180.6" y="83.6">23</text>
<text x="181.1" y="78.5">8</text>
<text x="185.6" y="83.6">Num4</text>
<text x="256.1" y="78.2">2.2k</text>
<text x="264.2" y="81.1">bias</text>
<text x="314.5" y="78.2">2.2k</text>
<text x="10.4" y="85.7">B</text>
<text x="59.4" y="86.1">31</text>
<text x="59.4" y="88.7">33</text>
<text x="68.2" y="86.1">32</text>
<text x="68.2" y="88.7">34</text>
<text x="176.4" y="84.5">PC0</text>
<text x="176.4" y="87">PC1</text>
<text x="176.4" y="89.6">PC2</text>
<text x="180.6" y="86.1">24</text>
<text x="180.6" y="88.7">25</text>
<text x="185.6" y="88.7">Num2</text>
<text x="185.6" y="86.1">Num3</text>
<text x="193.6" y="85.2">+3.3V</text>
<text x="259.2" y="89.6">BAV21WS</text>
<text x="264.4" y="87.1">D14</text>
<text x="279.6" y="89.2">U4</text>
<text x="295.5" y="88.2">BAV21WS</text>
<text x="295.7" y="85.9">D17</text>
<text x="317.6" y="89.6">BAV21WS</text>
<text x="322.9" y="87.1">D19</text>
<text x="338" y="89.2">U6</text>
<text x="353.9" y="88.2">BAV21WS</text>
<text x="354.1" y="85.9">D21</text>
<text x="408.4" y="85.7">B</text>
<text x="59.4" y="91.2">35</text>
<text x="59.4" y="93.8">37</text>
<text x="68.2" y="91.2">36</text>
<text x="68.2" y="93.8">38</text>
<text x="176.4" y="92.1">PC3</text>
<text x="176.4" y="94.7">PC4</text>
<text x="180.6" y="91.2">26</text>
<text x="180.6" y="93.8">27</text>
<text x="185.6" y="91.2">Num1</text>
<text x="186.8" y="93.8">SDA</text>
<text x="197.6" y="93.5">R6</text>
<text x="197.7" y="95.8">10k</text>
<text x="243.8" y="95">Num4</text>
<text x="256.1" y="93.4">RN3</text>
<text x="265.4" y="92.5">K4</text>
<text x="271.3" y="95">1</text>
<text x="274.4" y="91.6">DMMT5551-7-F</text>
<text x="275.1" y="95.9">C1</text>
<text x="284" y="95.9">C2</text>
<text x="289.1" y="95">4</text>
<text x="294.9" y="95">K5</text>
<text x="302.3" y="95">Num8</text>
<text x="314.5" y="93.4">RN5</text>
<text x="323.8" y="92.5">K8</text>
<text x="329.7" y="95">1</text>
<text x="332.9" y="91.6">DMMT5551-7-F</text>
<text x="333.5" y="95.9">C1</text>
<text x="342.4" y="95.9">C2</text>
<text x="347.5" y="95">4</text>
<text x="353.3" y="95">K9</text>
<text x="59.4" y="96.3">39</text>
<text x="68.2" y="96.3">40</text>
<text x="170" y="99.7">RESET/PC6</text>
<text x="176.4" y="97.2">PC5</text>
<text x="180.6" y="96.3">28</text>
<text x="180.6" y="98.8">29</text>
<text x="187" y="96.3">SCL</text>
<text x="202.5" y="98.8">RST_N</text>
<text x="253.5" y="96.8">1</text>
<text x="253.5" y="99.4">2</text>
<text x="253.5" y="101.9">3</text>
<text x="261.1" y="101.9">6</text>
<text x="261.1" y="99.4">7</text>
<text x="261.1" y="96.8">8</text>
<text x="271.3" y="97.6">2</text>
<text x="271.3" y="100.1">3</text>
<text x="275.1" y="98.5">B1</text>
<text x="275.1" y="101">B2</text>
<text x="284.1" y="98.5">E2</text>
<text x="284.1" y="101">E1</text>
<text x="289.1" y="97.6">5</text>
<text x="289.1" y="100.1">6</text>
<text x="311.9" y="96.8">1</text>
<text x="311.9" y="99.4">2</text>
<text x="311.9" y="101.9">3</text>
<text x="319.6" y="101.9">6</text>
<text x="319.6" y="99.4">7</text>
<text x="319.6" y="96.8">8</text>
<text x="329.7" y="97.6">2</text>
<text x="329.7" y="100.1">3</text>
<text x="333.5" y="98.5">B1</text>
<text x="333.5" y="101">B2</text>
<text x="342.5" y="98.5">E2</text>
<text x="342.5" y="101">E1</text>
<text x="347.5" y="97.6">5</text>
<text x="347.5" y="100.1">6</text>
<text x="52.8" y="104.2">GND</text>
<text x="73.1" y="104.2">GND</text>
<text x="176.4" y="104.8">PD0</text>
<text x="176.4" y="107.4">PD1</text>
<text x="180.6" y="103.9">30</text>
<text x="180.6" y="106.5">31</text>
<text x="185.6" y="106.5">Digit1</text>
<text x="185.6" y="103.9">Num0</text>
<text x="243.8" y="102.7">Num5</text>
<text x="253.5" y="104.4">4</text>
<text x="256.1" y="106.1">2.2k</text>
<text x="261.1" y="104.4">5</text>
<text x="302.3" y="102.7">Num9</text>
<text x="311.9" y="104.4">4</text>
<text x="314.5" y="106.1">2.2k</text>
<text x="319.6" y="104.4">5</text>
<text x="176.4" y="112.4">PD3</text>
<text x="176.4" y="109.9">PD2</text>
<text x="180.6" y="109">32</text>
<text x="181.1" y="111.5">1</text>
<text x="185.6" y="109">Digit0</text>
<text x="185.6" y="111.5">Digit3</text>
<text x="176.4" y="115">PD4</text>
<text x="176.4" y="117.5">PD5</text>
<text x="180.6" y="119.2">10</text>
<text x="181.1" y="114.1">2</text>
<text x="181.1" y="116.6">9</text>
<text x="185.6" y="114.1">Digit2</text>
<text x="185.6" y="119.2">Num8</text>
<text x="185.6" y="116.6">Num9</text>
<text x="43.2" y="125.5">A0</text>
<text x="52.2" y="125.5">1</text>
<text x="52.9" y="122.6">IN-17_A</text>
<text x="54.8" y="120.1">J3</text>
<text x="72.4" y="122.9">IN-17_B</text>
<text x="74.7" y="120.6">J4</text>
<text x="76.4" y="125.5">7</text>
<text x="82.8" y="125.5">K5</text>
<text x="176.4" y="120.1">PD6</text>
<text x="176.4" y="122.6">PD7</text>
<text x="180.6" y="121.7">11</text>
<text x="185.6" y="121.7">Num7</text>
<text x="269.4" y="125">R7</text>
<text x="282" y="125.8">TLP172G(TP,F)</text>
<text x="287.2" y="123.5">K1</text>
<text x="43.2" y="128.1">A1</text>
<text x="43.2" y="130.6">K0</text>
<text x="52.2" y="128.1">2</text>
<text x="52.2" y="130.6">3</text>
<text x="76.4" y="130.6">5</text>
<text x="76.4" y="128.1">6</text>
<text x="82.8" y="128.1">K6</text>
<text x="82.8" y="130.6">K7</text>
<text x="167.4" y="128.8" transform="rotate(-90 167.4 128.8)">3</text>
<text x="168.3" y="126.5" transform="rotate(-90 168.3 126.5)">GND</text>
<text x="171.6" y="130.3">U1</text>
<text x="256.5" y="129.3">Digit0</text>
<text x="269" y="127.3">220</text>
<text x="278.9" y="129.3">1</text>
<text x="278.9" y="131.9">2</text>
<text x="296.7" y="131.9">3</text>
<text x="296.7" y="129.3">4</text>
<text x="305.4" y="129.3">Vhv</text>
<text x="312.7" y="131.9">A0</text>
<text x="10.4" y="135.7">C</text>
<text x="43.2" y="133.1">K1</text>
<text x="43.2" y="135.7">K2</text>
<text x="52.2" y="133.1">4</text>
<text x="52.2" y="135.7">5</text>
<text x="76.4" y="135.7">3</text>
<text x="76.4" y="133.1">4</text>
<text x="82.8" y="133.1">K8</text>
<text x="82.8" y="135.7">K9</text>
<text x="172.1" y="132.8">ATmega48-20AU</text>
<text x="287.2" y="137.5">K2</text>
<text x="304.4" y="135.3">R13</text>
<text x="304.6" y="137.9">10k</text>
<text x="408.4" y="135.7">C</text>
<text x="43.2" y="138.2">K3</text>
<text x="43.2" y="140.8">K4</text>
<text x="52.2" y="138.2">6</text>
<text x="52.2" y="140.8">7</text>
<text x="76.4" y="140.8">1</text>
<text x="76.4" y="138.2">2</text>
<text x="82.8" y="138.2">A2</text>
<text x="82.8" y="140.8">A3</text>
<text x="256.5" y="143.3">Digit1</text>
<text x="269" y="141.3">220</text>
<text x="269.4" y="139">R8</text>
<text x="278.9" y="143.3">1</text>
<text x="282" y="139.8">TLP172G(TP,F)</text>
<text x="296.7" y="143.3">4</text>
<text x="304.4" y="141.5">R14</text>
<text x="304.6" y="143.8">10k</text>
<text x="278.9" y="145.8">2</text>
<text x="296.7" y="145.8">3</text>
<text x="312.7" y="145.8">A1</text>
<text x="269" y="155.3">220</text>
<text x="269.4" y="152.9">R9</text>
<text x="282" y="153.8">TLP172G(TP,F)</text>
<text x="287.2" y="151.5">K3</text>
<text x="304.4" y="155.5">R15</text>
<text x="256.5" y="157.3">Digit2</text>
<text x="278.9" y="157.3">1</text>
<text x="278.9" y="159.8">2</text>
<text x="296.7" y="159.8">3</text>
<text x="296.7" y="157.3">4</text>
<text x="304.6" y="157.8">10k</text>
<text x="312.7" y="159.8">A2</text>
<text x="268.9" y="166.9">R10</text>
<text x="282" y="167.8">TLP172G(TP,F)</text>
<text x="287.2" y="165.4">K4</text>
<text x="256.5" y="171.2">Digit3</text>
<text x="269" y="169.2">220</text>
<text x="278.9" y="171.2">1</text>
<text x="278.9" y="173.8">2</text>
<text x="296.7" y="173.8">3</text>
<text x="296.7" y="171.2">4</text>
<text x="304.4" y="169.5">R16</text>
<text x="304.6" y="171.8">10k</text>
<text x="312.7" y="173.8">A3</text>
<text x="10.4" y="185.7">D</text>
<text x="408.4" y="185.7">D</text>
<text x="109.3" y="200.8">+5V</text>
<text x="119.4" y="199.5">+5V</text>
<text x="126.9" y="201.8">NR10050T221M</text>
<text x="132.3" y="199.5">L1</text>
<text x="156.4" y="198.8">C8</text>
<text x="156.5" y="201.1">1u</text>
<text x="186.3" y="198.8">C10</text>
<text x="186.9" y="201.1">1u</text>
<text x="216.8" y="198.8">C12</text>
<text x="217.4" y="201.1">1u</text>
<text x="247.3" y="198.8">C14</text>
<text x="247.9" y="201.1">1u</text>
<text x="277.8" y="198.8">C16</text>
<text x="278.4" y="201.1">1u</text>
<text x="103.5" y="209.1">C3</text>
<text x="113.6" y="209.1">C4</text>
<text x="125" y="209.1">C5</text>
<text x="125.2" y="204.3">1</text>
<text x="140.5" y="204.3">2</text>
<text x="152.1" y="209">D1</text>
<text x="167.3" y="209.1">D2</text>
<text x="182.5" y="209">D3</text>
<text x="197.8" y="209.1">D4</text>
<text x="213" y="209">D5</text>
<text x="228.3" y="209.1">D6</text>
<text x="243.5" y="209">D7</text>
<text x="258.7" y="209.1">D8</text>
<text x="274" y="209">D9</text>
<text x="289.3" y="209.1">D10</text>
<text x="304.5" y="209">D11</text>
<text x="79.9" y="215">IC1</text>
<text x="103.7" y="211.4">0.1u</text>
<text x="113.6" y="211.4">1u</text>
<text x="125.1" y="211.4">1u</text>
<text x="152.4" y="211.3">SS2040FL</text>
<text x="167.6" y="211.4">SS2040FL</text>
<text x="182.9" y="211.3">SS2040FL</text>
<text x="198.1" y="211.4">SS2040FL</text>
<text x="213.4" y="211.3">SS2040FL</text>
<text x="228.6" y="211.4">SS2040FL</text>
<text x="243.8" y="211.3">SS2040FL</text>
<text x="259.1" y="211.4">SS2040FL</text>
<text x="274.3" y="211.3">SS2040FL</text>
<text x="289.6" y="211.4">SS2040FL</text>
<text x="304.8" y="211.3">SS2040FL</text>
<text x="342.2" y="214.4">Vhv</text>
<text x="42.1" y="221.5">R1</text>
<text x="58.4" y="220.8">HV_EN</text>
<text x="69.4" y="220.8">1</text>
<text x="73.2" y="221.7">SDSN</text>
<text x="73.5" y="217.3">ADP1621ARMZ-R7</text>
<text x="87.6" y="221.7">IN</text>
<text x="91.7" y="220.8">10</text>
<text x="104.3" y="219">R4</text>
<text x="104.4" y="221.3">1k</text>
<text x="123.3" y="219.8">FDS5680</text>
<text x="125.8" y="217.5">Q1</text>
<text x="153" y="220.4">C7</text>
<text x="171.6" y="219">C9</text>
<text x="171.7" y="221.6">1u</text>
<text x="201.5" y="219">C11</text>
<text x="202.2" y="221.6">1u</text>
<text x="232" y="219">C13</text>
<text x="232.6" y="221.6">1u</text>
<text x="262.5" y="219">C15</text>
<text x="263.1" y="221.6">1u</text>
<text x="293" y="219">C17</text>
<text x="293.6" y="221.6">1u</text>
<text x="309.3" y="220.5">C20</text>
<text x="324.5" y="220.5">C21</text>
<text x="339.9" y="219.3">R11</text>
<text x="340.1" y="221.6">1M 1%</text>
<text x="41.7" y="223.8">10k</text>
<text x="69.4" y="223.3">2</text>
<text x="69.4" y="225.8">3</text>
<text x="73.2" y="224.2">GND</text>
<text x="73.2" y="226.7">COMP</text>
<text x="86.5" y="226.7">PIN</text>
<text x="86.9" y="224.2">CS</text>
<text x="92.2" y="225.8">8</text>
<text x="92.2" y="223.3">9</text>
<text x="116.4" y="223.3">1</text>
<text x="116.4" y="225.8">2</text>
<text x="120.1" y="224.2">S_1</text>
<text x="120.1" y="226.7">S_2</text>
<text x="130.6" y="226.7">D_3</text>
<text x="130.6" y="224.2">D_4</text>
<text x="136.7" y="225.8">7</text>
<text x="136.7" y="223.3">8</text>
<text x="153" y="222.7">1u</text>
<text x="223.2" y="224.1">R17</text>
<text x="224.3" y="226.4">0</text>
<text x="309.5" y="222.8">1uv200V</text>
<text x="324.7" y="222.8">1uv200V</text>
<text x="345.6" y="224.6">FB</text>
<text x="41.2" y="230.7">C1</text>
<text x="41.4" y="233">5.6n</text>
<text x="51.4" y="230.7">C2</text>
<text x="51.6" y="233">330p</text>
<text x="59.7" y="228.4">FB</text>
<text x="69.4" y="228.4">4</text>
<text x="69.4" y="230.9">5</text>
<text x="73.2" y="229.3">FB</text>
<text x="73.2" y="231.8">FREQ</text>
<text x="84.3" y="231.8">PGND</text>
<text x="84.5" y="229.3">GATE</text>
<text x="92.2" y="230.9">6</text>
<text x="92.2" y="228.4">7</text>
<text x="116.4" y="228.4">3</text>
<text x="116.4" y="230.9">4</text>
<text x="120.1" y="229.3">S_3</text>
<text x="120.1" y="231.8">G</text>
<text x="130.6" y="231.8">D_1</text>
<text x="130.6" y="229.3">D_2</text>
<text x="136.7" y="230.9">5</text>
<text x="136.7" y="228.4">6</text>
<text x="212.1" y="228.4">90V</text>
<text x="223.2" y="233">R18</text>
<text x="235.2" y="228.4">bias</text>
<text x="339.9" y="229.4">R12</text>
<text x="340.3" y="231.7">6.8k 1%</text>
<text x="10.4" y="235.7">E</text>
<text x="60.4" y="237">R2</text>
<text x="60.6" y="239.4">100k</text>
<text x="115" y="235.8">R5</text>
<text x="115.3" y="238.1">100m</text>
<text x="212.1" y="236">60V</text>
<text x="224.3" y="235.3">0</text>
<text x="408.4" y="235.7">E</text>
<text x="60.4" y="245.9">R3</text>
<text x="60.6" y="248.2">100k</text>
<text x="10.5" y="285.7">F</text>
<text x="35" y="286.7">1</text>
<text x="85" y="286.7">2</text>
<text x="135" y="286.7">3</text>
<text x="185" y="286.7">4</text>
<text x="235" y="286.7">5</text>
<text x="285" y="286.7">6</text>
<text x="335" y="286.7">7</text>
<text x="385" y="286.7">8</text>
<text x="408.5" y="285.7">F</text>
</g>
</svg>
